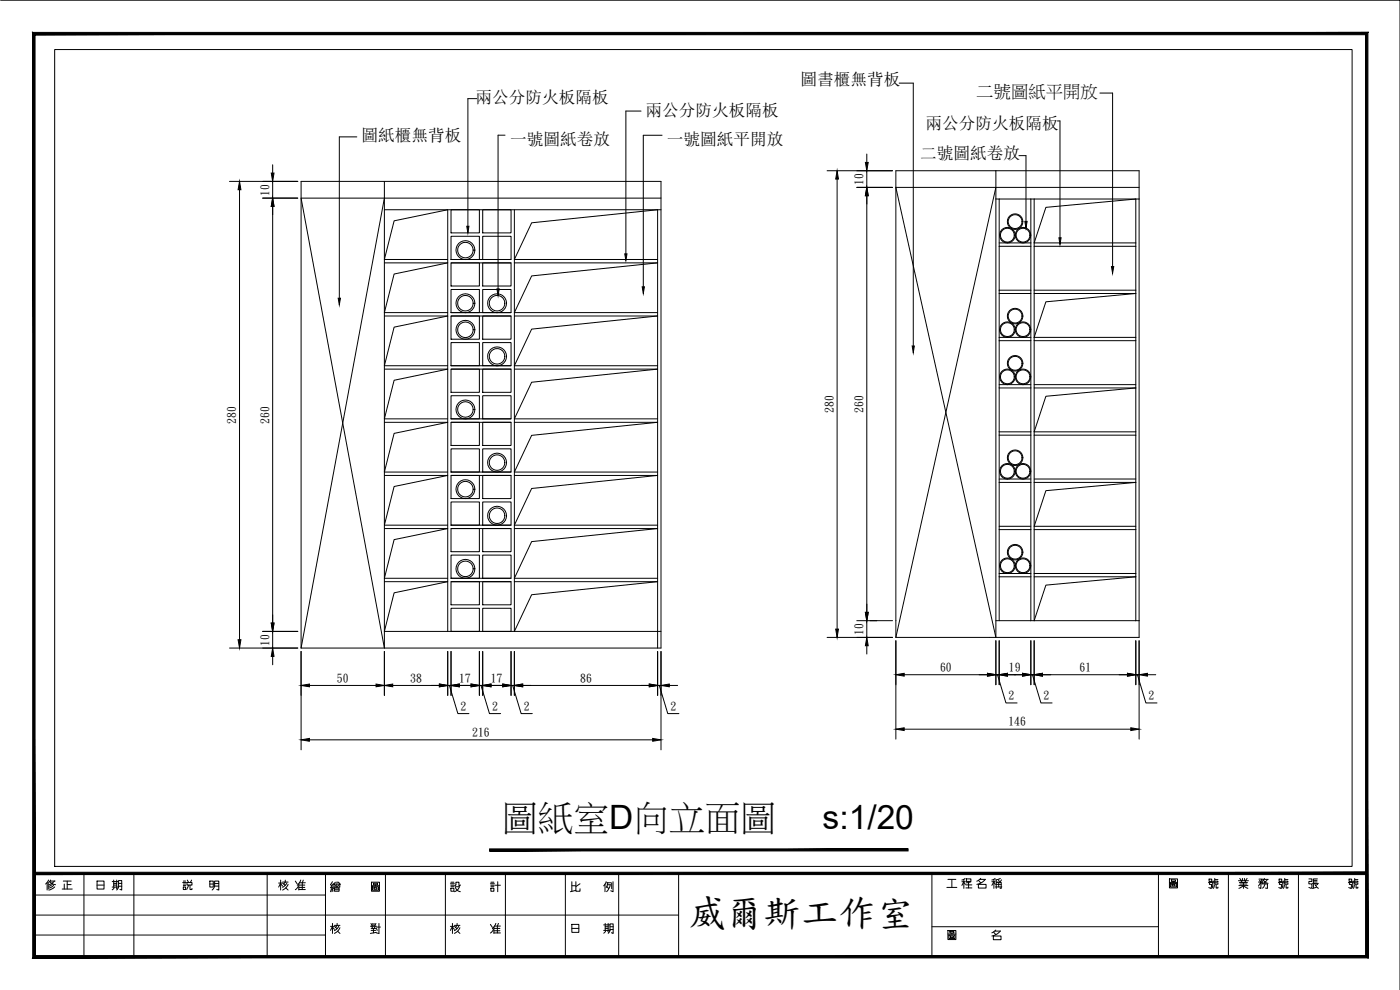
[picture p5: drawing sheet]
<svg xmlns="http://www.w3.org/2000/svg" width="420mm" height="297mm" viewBox="0 0 420 297" stroke-linecap="round" stroke-linejoin="round" font-family="sans-serif">
<!-- layer: 0 -->
<g fill="none" stroke="#000" stroke-width=".3">
<path d="M.2 .1h420v296.9M16.4 14.9h389.4v245.1h-389.4zM143.1 29.6h-2.7v38.3M192.4 33.3h-4.6v42.9M269.9 24.9h4.2v78.9M317.4 36.3h.7v35M330.1 27.9h3.8v52.1M68.9 54.4h20.5M71.9 56.9v135M78.8 59.4h10.6M81.8 49.4v2.5M81.8 54.4v5"/>
<path d="M90.4 54.4h108v140h-108zM107.1 41.1h-5.3v48.4M115.4 54.4v140l-25-135h108M115.4 59.4l-25 135M151.6 40.6h-2.1v46.1M198.7 40.6h-5.6v45.4M248.2 51.2h19.7M251.2 53.7v135.1M257.1 56.2h10.8M260.1 46.2v2.5M260.1 51.2v5M260.1 58.7v125"/>
<path d="M298.9 51.2v8.5M298.9 59.7h43M298.9 56.2l-30 135M299.9 59.7v14.2M305.8 46.7h2.1v19.7M309.4 59.7v42.5M310.4 59.7v42.5M341.9 59.7v-8.5h-73v140M341.9 59.7v131.5h-73M341.9 56.2h-73l30 135v-131.5M81.8 61.9v125.1M115.4 78.9h19l-16.1 3.3-2.9 11.6h19"/>
<path d="M115.4 62.9h83M134.4 77.9h-19l2.9-11.6 16.1-3.4v126.5M135.4 78.9h8.5v6.9h-8.5zM135.4 70.9h8.5v7h-8.5zM135.4 62.9h8.5v7h-8.5zM135.4 78.9h18M135.4 77.9h18M144.9 78.9h8.5v6.9h-8.5zM144.9 70.9h8.5v7h-8.5zM144.9 62.9h8.5v7h-8.5zM154.4 62.9v126.5l5.2-11 37.8-3.9h-43M154.4 78.9h43l-37.8 3.9-5.2 11h43"/>
<path d="M197.4 77.9h-43l5.2-11 37.8-4v131.5M299.9 73.9v28.3M299.9 72.9h9.5M299.9 73.9h9.5M310.4 73.9h30.5M340.9 72.9h-30.5l3.5-10.7 27-2.5v42.5M115.4 94.8h19l-16.1 3.4-2.9 11.5h19M135.4 94.8h8.5v7h-8.5zM135.4 86.9h8.5v6.9h-8.5zM135.4 94.8h18M135.4 93.8h18M144.9 94.8h8.5v7h-8.5z"/>
<path d="M144.9 86.9h8.5v6.9h-8.5zM154.4 94.8h43l-37.8 3.9-5.2 11h43M299.9 88.1h9.5M299.9 87.1h9.5M310.4 88.1h30.5l-27 2.5-3.5 10.6h30.5M310.4 87.1h30.5M115.4 110.8h19l-16.1 3.3-2.9 11.6h19M135.4 118.7h8.5v7h-8.5zM135.4 110.8h8.5v6.9h-8.5zM135.4 102.8h8.5v6.9h-8.5zM135.4 110.8h18M135.4 109.7h18"/>
<path d="M144.9 118.7h8.5v7h-8.5zM144.9 110.8h8.5v6.9h-8.5zM144.9 102.8h8.5v6.9h-8.5zM154.4 110.8h43l-37.8 3.9-5.2 11h43M299.9 102.2v14.2M299.9 116.4v14.2M299.9 115.4h9.5M299.9 116.4h9.5M299.9 102.2h9.5M299.9 101.2h9.5M309.4 102.2v14.2M309.4 116.4v14.2"/>
<path d="M310.4 102.2v14.2M310.4 116.4v14.2M310.4 115.4h30.5M310.4 116.4h30.5M310.4 102.2h30.5M340.9 116.4l-27 2.5-3.5 10.7h30.5M340.9 102.2v14.2M340.9 116.4v14.2M115.4 126.7h19l-16.1 3.3-2.9 11.6h19M135.4 134.7h8.5v6.9h-8.5zM135.4 126.7h8.5v7h-8.5zM135.4 126.7h18"/>
<path d="M135.4 125.7h18M144.9 134.7h8.5v6.9h-8.5zM144.9 126.7h8.5v7h-8.5zM154.4 126.7h43l-37.8 3.9-5.2 11h43M299.9 130.6v14.1M299.9 130.6h9.5M299.9 129.6h9.5M309.4 130.6v14.1M310.4 130.6v14.1M310.4 130.6h30.5M340.9 130.6v14.1M115.4 158.6h19l-16.1 3.3-2.9 11.6h19"/>
<path d="M115.4 142.6h19l-16.1 3.4-2.9 11.6h19M135.4 158.6h8.5v6.9h-8.5zM135.4 150.6h8.5v7h-8.5zM135.4 142.6h8.5v7h-8.5zM135.4 157.6h18M135.4 142.6h18M135.4 141.6h18M135.4 158.6h18M144.9 158.6h8.5v6.9h-8.5zM144.9 150.6h8.5v7h-8.5zM144.9 142.6h8.5v7h-8.5zM154.4 158.6h43l-37.8 3.9-5.2 11h43"/>
<path d="M154.4 142.6h43l-37.8 4-5.2 11h43M299.9 144.7v14.2M299.9 158.9v27.3M299.9 157.9h9.5M299.9 158.9h9.5M299.9 143.7h9.5M299.9 144.7h9.5M309.4 144.7v14.2M309.4 158.9v27.3M310.4 158.9v27.3l3.5-10.6 27-2.5h-30.5M310.4 144.7v14.2M310.4 158.9h30.5"/>
<path d="M310.4 143.7h30.5M310.4 144.7h30.5M340.9 144.7l-27 2.5-3.5 10.7h30.5M340.9 144.7v14.2M340.9 158.9v27.3M115.4 174.5h19l-16.1 3.4-2.9 11.5h83M135.4 174.5h8.5v7h-8.5zM135.4 166.5h8.5v7h-8.5zM135.4 174.5h18M135.4 173.5h18M144.9 174.5h8.5v7h-8.5zM144.9 166.5h8.5v7h-8.5z"/>
<path d="M299.9 173.1h9.5M299.9 172.1h9.5M310.4 172.1h30.5M68.9 194.4h20.5M78.8 189.4h10.6M81.8 189.4v5M81.8 196.9v2.6M90.4 195.5v29.5M115.4 195.5v13.1M134.4 195.5v13.1M135.4 182.5h8.5v6.9h-8.5zM135.4 195.5v13.1"/>
<path d="M143.9 195.5v13.1M144.9 182.5h8.5v6.9h-8.5zM144.9 195.5v13.1M153.4 195.5v13.1M154.4 195.5v13.1M197.4 195.5v13.1M198.4 195.5v29.5M248.2 191.2h19.7M257.1 186.2h10.8M260.1 186.2v5M260.1 193.7v2.5M268.9 192.2v29.6"/>
<path d="M298.9 186.2h43M298.9 192.2v13.3M299.9 192.2v13.3M309.4 192.2v13.3M310.4 192.2v13.3M340.9 192.2v13.3M341.9 192.2v29.6M92.9 205.7h20M117.9 205.7h14M134.4 205.7h1h-1M134.9 205.7l2.5 8.4h3.3M137.9 205.7h3.5"/>
<path d="M143.9 205.7h1h-1M144.4 205.7l2.5 8.4h3.3M147.4 205.7h3.5M153.4 205.7h1h-1M153.9 205.7l2.5 8.4h3.3M156.9 205.7h38M197.4 205.7h1h-1M197.9 205.7l2.5 8.4h3.4M200.9 205.7h2.5M271.4 202.4h25M271.4 218.8h68M298.9 202.4h1h-1"/>
<path d="M299.4 202.4l2.5 8.5h3.3M302.4 202.4h4.5M309.4 202.4h1h-1M309.9 202.4l2.5 8.5h3.3M312.9 202.4h25.5M340.9 202.4h1h-1M341.4 202.4l2.5 8.5h3.3M344.4 202.4h2.5M92.9 222h103M10.2 262.1h400M10.2 268.5h87.5M10.2 274.6h193.5"/>
<path d="M14.1 264.8v2.2M14.5 265v1.7M14.6 264l-.9 1.2M14.9 264.5l1 .7 .8 .2M15 264.4h1.5M15.2 264l-.6 .8M15.8 265.2l-1.1 .7M16.1 265.6l-1.4 .8M16.4 264.3l-1.7 1.2M16.4 266.1l-1.7 1M18.7 266.7h3M19 264.4h2.4"/>
<path d="M19.3 265.2v1.5M20.2 264.4v2.3M20.2 265.4h1.1M25.2 262.1v24.9M29.1 264.4h2.1v2.3h-2.1zM29.1 265.6h2.1M33.7 264.5h1.8M33.7 266.2h1.8M34.1 264.1v2.1M34.1 265.6h.9M34.1 265.1h.9M34.3 266.3l-.6 .7"/>
<path d="M34.9 266.3l.2 .4M35 264.1v2.1M35.6 265.1h.9M35.6 265.9h.9M36 266.9l.5 .1v-2.8h-.9v2l-.6 .8M40.2 262.1v24.9M54.8 264.8h1.1M55 266.2h.7v.7h-.7zM55 264.4h.7M55 265.2h.7M55 265.7h.7M56.1 264.8h1.5v.8h-1.5z"/>
<path d="M56.2 264.1l.4 .7M56.7 265.6l-.7 1.3M57 265.6v1.3h.6v-.3M57.5 264.1l-.4 .7M63 264.4h1v1.8h-1zM63 265.2h1M64.4 265.8l-.7 1.2M64.4 265.9v-1.5h1.3v2.6l-.6-.1M64.4 265.1h1.3M64.4 265.9h1.3M80.2 262.1v24.9M83.6 265h1.2"/>
<path d="M84.2 264.1v2.9M84.2 265.2l.6 .7M84.2 265l-.6 1.2M84.8 264.7h1.7M84.9 265.1l.7 .5M85.6 264.1v.6l-.5 .5M85.8 266.4l.7 .6M86.1 264.9l-1.3 1.3M86.5 265.3l-.5 .9-1.2 .9M88.6 264.4l.6 .8M89.5 265.8l-.9 1.1M89.7 265.6h1.8"/>
<path d="M89.7 266.9h1.9M89.7 266.3h1.8M89.7 265.2v1.8M89.9 264.9h1.7M90.3 264l-1.1 1.6M91 264.1l-.3 .8v2M97.7 262.1v24.9M99.2 277.9h1.2M99.2 266.3h.7M99.5 266.7l-.3 .9M99.6 266.3v1.3M99.8 264.5l-.6 1 .4 .3"/>
<path d="M99.8 277.1v3M99.8 278.2l.6 .7M99.8 277.9l-.6 1.3M99.8 266.7l.1 .7M99.9 266l.2 .7M100 265.2l-.7 1.1M100.2 265.2h1.8v1h-1.8zM100.4 266.5h1.4v.9h-1.4zM100.4 277.7h1.6M100.4 267h1.4M100.5 278.1l.7 .6M100.5 265.5l.4 .6"/>
<path d="M100.7 264.7l-.7 .7M101 264.7h.6l.6 .7M101.1 265.2v1M101.2 277.1v.6l-.5 .6M101.3 279.4l.7 .7M101.7 277.9l-1.3 1.3M101.7 265.5l-.4 .6M102 278.3l-.5 .9-1.1 .8M111.2 277.9h1.8M111.3 277.1l.4 .7M111.4 278.6h1.4M111.4 279.2h1.4"/>
<path d="M111.5 264.7h2.4v2.7h-2.4zM111.5 265.8h2.4M111.6 277.9l.2 .7M111.8 266.1h1.8v1h-1.8zM111.9 277.1v.8M112.1 265h1.2v.5h-1.2zM112.1 278.6v1.3M112.2 266.3h.9v.5h-.9zM112.3 277.1v.8M112.6 277.9l-.3 .7M112.7 265.5v.3M112.8 277.1l-.3 .7"/>
<path d="M113 278.2h1.2M113 278.6l.2 .6M113 279.7l-1.8 .4M113.7 277.1v3l-.7-.2M115.7 262.1v24.9M133.7 262.1v24.9M135.2 277.9h1.2M135.2 265.2h1.2M135.3 266.5h.9v.9h-.9zM135.3 265.6h.9M135.3 264.7h.9M135.3 266.1h.9"/>
<path d="M135.8 278.2l.6 .7M135.8 277.9l-.6 1.3M135.8 277.1v3M136.4 277.7h1.6M136.5 278.1l.7 .6M136.7 266.2l.4 .8 1.1 .6M136.7 266.1l1.2-.1-.4 .8-1.1 .7M136.8 265.5l-.4 .2M136.8 265.5v-.8h.9v1.1h.4v-.3M137.2 277.1v.6l-.5 .6M137.3 279.4l.7 .7M137.7 277.9l-1.3 1.3"/>
<path d="M138 278.3l-.5 .9-1.1 .8M147.2 265.2h1.2M147.2 277.4l.6 .9M147.3 266.5h.9v.9h-.9zM147.3 265.6h.9M147.3 264.7h.9M147.3 266.1h.9M148.1 278.8l-.9 1.1M148.2 278.6h1.8M148.2 278.2v1.9M148.2 279.9h2M148.2 279.3h1.8"/>
<path d="M148.4 277.9h1.8M148.5 265.6h1.7M148.8 277.1l-1 1.6M149.4 264.5v3.1M149.6 277.1l-.3 .8v2M151.7 262.1v24.9M169.7 262.1v24.9M171.6 277.4h2.1v2.3h-2.1zM171.6 278.6h2.1M171.6 265.8h1.1M171.6 264.5v2.9M172.8 264.5v2.9h1.3v-.7"/>
<path d="M172.8 267.2l-1.6 .4M174.1 265.2l-1.3 .8M181.2 279.2h1.8M181.2 277.5h1.8M181.6 265.3v2.3M181.6 278.6h.9M181.6 278.1h.9M181.6 277.1v2.1M181.8 279.3l-.6 .7M181.9 264.5l-.7 1.3M182.1 264.9h1.2M182.2 266l.5 .7"/>
<path d="M182.2 265.5h.9l-.5 1.3-.6 .7M182.4 264.8l-.5 1.5M182.4 279.3l.2 .4M182.5 277.1v2.1M183.1 279.2v-2h.9v2.9l-.5-.2M183.1 278.1h.9M183.1 278.9h.9M183.1 279.1l-.6 .9M183.6 264.9v1.8M184 264.5v3.1l-.7-.3M185.7 262.1v24.9M203.7 262.1v24.9"/>
<path d="M279.7 278.1h68M279.7 262.1v24.9M284.2 266.3h3M284.5 279.2h2.4v2.7h-2.4zM284.5 263.8h2.4M285.1 279.5h1.2v.5h-1.2zM285.7 263.8v2.5M285.7 280v.3M288.7 264.5h1M289.3 263.8v2.8M289.3 264.8l.4 .6M289.3 264.5l-.6 1.1"/>
<path d="M289.7 263.5l-1 .5M289.9 265.5h1.8M289.9 266.4h1.8M290 263.7h1.4v.8h-1.4zM290.7 264.8v1.6M291.4 264.6l-1.4 .3M293.6 265.4h2.3v1.1h-2.3zM293.7 264.2l.6 .7M294.1 263.8h1.6l-1.1 1-1.4 .5M294.3 263.5l-1.2 .9M297.7 264.5h1M298.2 279.7l.7 .7"/>
<path d="M298.3 263.8v2.8M298.3 264.8l.4 .6M298.3 264.5l-.6 1.1M298.6 279.4h1.6M298.7 263.5l-1 .5M298.8 266.1h1.9M298.9 279l-1.2 .9M298.9 264.1l.4 .6M299 265.4h1.5M299.6 264l.4 .6M299.7 264.7v1.4M300.1 266.5l.4 .1v-1.8h-1.5v1.8"/>
<path d="M300.2 279.3l-1.1 1-1.4 .5M300.2 263.6l-1.4 .4M300.6 264l-.4 .6M347.7 262.1v24.9M351 263.7h2.4v2.7h-2.4zM351 264.8h2.4M351.3 265.1h1.8v1h-1.8zM351.6 264h1.2v.5h-1.2zM351.7 265.4h.9v.4h-.9zM352.2 264.5v.3M362.7 264.8h1.2M362.9 263.8h.8v.7h-.8z"/>
<path d="M363 264.8v.6h.6v.7l-.2 .5-.6-.3M364 264.9h1.4M364.4 265.5l-.3 1M364.6 263.6v1.7h.9v-.2M364.6 263.9h.9M365 265.5v1h.5v-.3M365.5 264.7v-.3h-1.5v1.6l-.4 .6M368.7 262.1v24.9M371.7 264.3h3M371.8 266.5l1.4-.8 1.3 .8M371.8 265.7h2.7M372 264.8h2.4"/>
<path d="M372.1 263.6l.5 .7M372.1 265.2h2.1M372.4 264.3l.4 .5M372.9 263.6v.7M373.2 264.8v1.8M373.5 263.6v.7M373.9 264.3l-.4 .5M374.3 263.6l-.5 .7M377.7 264.7h1.2l-.2 .5M377.7 265.9l.7-1.2v1.9l-.6-.3M377.8 263.8h1.1l-.6 .7M378 264.2l.6 .5"/>
<path d="M378.9 265.2h1.5v1.4l-.6-.1M379.2 264l.7 .8 .7 .2M379.3 263.8h1.3M379.5 263.6l-.6 .9M379.6 264.9l-.2 1.1-.5 .5M380.4 263.8l-.5 .7-1 .5M383.7 264.8h1.2M383.9 263.8h.8v.7h-.8zM384 264.8v.6h.6v.7l-.2 .5-.6-.3M385 264.9h1.4M385.5 265.5l-.3 1M385.6 263.6v1.7h.9v-.2"/>
<path d="M385.6 263.9h.9M386 265.5v1h.5v-.3M386.5 264.7v-.3h-1.5v1.6l-.4 .6M389.7 262.1v24.9M392.8 263.7h.9v.8h-.9v.7h.9v1l-.2 .4-.7-.3M393.9 265.1h1.8M394.2 264.6h1.1M394.2 264.1h1.1M394.6 265l.3 .7 .8 .8M395 266.3l-1.1 .3M395.4 263.7h-1.2v2.8M395.5 265.3l-.7 .4"/>
<path d="M404.7 264.8h1.2M404.9 263.8h.8v.7h-.8zM405 264.8v.6h.6v.7l-.2 .5-.6-.3M406 264.9h1.4M406.5 265.5l-.3 1M406.6 263.6v1.7h.9v-.2M406.6 263.9h.9M407 265.5v1h.5v-.3M407.5 264.7v-.3h-1.5v1.6l-.4 .6M10.2 280.6h87.5M284.5 280.3h2.4M284.8 280.6h1.8v1h-1.8z"/>
<path d="M285.2 280.8h.9v.5h-.9zM298.1 280.8h2.3v1.1h-2.3z"/>
<circle cx="139.7" cy="75" r="2.33"/>
<circle cx="139.7" cy="75" r="2.84"/>
<circle cx="302.3" cy="70.6" r="2.33"/>
<circle cx="302.3" cy="70.6" r="2.08"/>
<circle cx="304.6" cy="66.5" r="2.08"/>
<circle cx="304.6" cy="66.5" r="2.33"/>
<circle cx="307" cy="70.6" r="2.33"/>
<circle cx="307" cy="70.6" r="2.08"/>
<circle cx="139.7" cy="99" r="2.33"/>
<circle cx="139.7" cy="91" r="2.33"/>
<circle cx="139.7" cy="91" r="2.84"/>
<circle cx="139.7" cy="99" r="2.83"/>
<circle cx="149.2" cy="91" r="2.33"/>
<circle cx="149.2" cy="91" r="2.84"/>
<circle cx="302.3" cy="98.9" r="2.08"/>
<circle cx="302.3" cy="98.9" r="2.33"/>
<circle cx="304.6" cy="94.8" r="2.33"/>
<circle cx="304.7" cy="94.8" r="2.08"/>
<circle cx="307" cy="98.9" r="2.08"/>
<circle cx="307" cy="98.9" r="2.33"/>
<circle cx="149.2" cy="106.9" r="2.84"/>
<circle cx="149.2" cy="106.9" r="2.33"/>
<circle cx="302.3" cy="113.1" r="2.08"/>
<circle cx="302.3" cy="113.1" r="2.33"/>
<circle cx="304.6" cy="109" r="2.08"/>
<circle cx="304.6" cy="109" r="2.33"/>
<circle cx="307" cy="113.1" r="2.08"/>
<circle cx="307" cy="113.1" r="2.33"/>
<circle cx="139.7" cy="122.9" r="2.84"/>
<circle cx="139.7" cy="122.9" r="2.33"/>
<circle cx="149.2" cy="138.8" r="2.84"/>
<circle cx="149.2" cy="138.8" r="2.33"/>
<circle cx="304.6" cy="137.3" r="2.33"/>
<circle cx="304.7" cy="137.3" r="2.08"/>
<circle cx="139.7" cy="146.8" r="2.33"/>
<circle cx="139.7" cy="146.8" r="2.83"/>
<circle cx="149.2" cy="154.7" r="2.33"/>
<circle cx="149.2" cy="154.7" r="2.84"/>
<circle cx="302.3" cy="141.4" r="2.33"/>
<circle cx="302.3" cy="141.4" r="2.08"/>
<circle cx="307" cy="141.4" r="2.33"/>
<circle cx="307" cy="141.4" r="2.08"/>
<circle cx="139.7" cy="170.7" r="2.33"/>
<circle cx="139.7" cy="170.7" r="2.84"/>
<circle cx="302.3" cy="169.7" r="2.33"/>
<circle cx="302.3" cy="169.7" r="2.08"/>
<circle cx="304.7" cy="165.7" r="2.08"/>
<circle cx="304.7" cy="165.7" r="2.33"/>
<circle cx="307" cy="169.7" r="2.33"/>
<circle cx="307" cy="169.7" r="2.08"/>
</g>
<g fill="#000" stroke="#000" stroke-width=".3">
<path d="M71.9 54.4l.4 2.5h-.8zM81.4 51.9h.8l-.4 2.5zM251.2 51.2l.4 2.5h-.8zM260.1 56.2l.5 2.5h-.9zM259.7 48.7h.9l-.5 2.5zM81.8 59.4l.4 2.5h-.8zM140.1 67.9h.6l-.3 2zM187.5 76.2h.7l-.4 2zM307.6 66.4h.7l-.4 2zM317.8 71.3h.7l-.4 2zM333.6 80h.6l-.3 2zM101.5 89.5h.7l-.4 2z"/>
<path d="M149.1 86.7h.7l-.3 2zM192.7 86h.7l-.3 2zM273.7 103.8h.7l-.3 2zM71.5 191.9h.8l-.4 2.5zM81.8 194.4l.4 2.5h-.8zM81.4 187h.8l-.4 2.4zM250.8 188.8h.8l-.4 2.4zM260.1 191.2l.5 2.5h-.9zM259.7 183.7h.9l-.5 2.5zM90.4 205.7l2.5-.5v.9zM112.9 205.2l2.5 .5-2.5 .4zM115.4 205.7l2.5-.5v.9z"/>
<path d="M131.9 205.2l2.5 .5-2.5 .4zM135.4 205.7l2.5-.5v.9zM141.4 205.2l2.5 .5-2.5 .4zM144.9 205.7l2.5-.5v.9zM150.9 205.2l2.5 .5-2.5 .4zM154.4 205.7l2.5-.5v.9zM194.9 205.2l2.5 .5-2.5 .4zM198.4 205.7l2.5-.5v.9zM268.9 202.4l2.5-.4v.9zM268.9 218.8l2.5-.4v.8zM296.4 202l2.5 .4-2.5 .5zM299.9 202.4l2.5-.4v.9z"/>
<path d="M306.9 202l2.5 .4-2.5 .5zM310.4 202.4l2.5-.4v.9zM338.4 202l2.5 .4-2.5 .5zM339.4 218.4l2.5 .4-2.5 .4zM341.9 202.4l2.5-.4v.9zM90.4 222l2.5-.4v.8zM195.9 221.6l2.5 .4-2.5 .4z"/>
<path d="M146.9 254.7v.6l125.6-.6zM146.9 255.3l125.6-.6v.6z"/>
</g>
<g fill="#000" stroke="#000" stroke-width=".3">
<path d="M10.2 261.7v.7l400-.7zM10.2 262.4l400-.7v.7z"/>
<path d="M10.5 286.7l-.7 .7 400-.7zM9.8 287.4l400-.7 .7 .7zM409.8 10.4v276.3l.7 .7zM409.8 10.4l.7-.7v277.7zM10.5 10.4h399.3l.7-.7zM9.8 9.7h400.7l-400 .7zM9.8 9.7l.7 277v-276.3zM9.8 9.7l.7 277-.7 .7z"/>
</g>
<text font-size="11.3" x="206.5" y="277.3">威爾斯工作室</text>
<text font-size="10.7" x="150.7" y="248.7">圖紙室D向立面圖</text>
<text font-size="10.1" x="246.9" y="248.7">s:1/20</text>
<text font-size="5.2" x="293" y="29.1">二號圖紙平開放</text>
<g font-size="5">
<text x="240.2" y="25.6">圖書櫃無背板</text>
<text x="142.7" y="30.9">兩公分防火板隔板</text>
<text x="193.7" y="34.9">兩公分防火板隔板</text>
<text x="277.7" y="38.6">兩公分防火板隔板</text>
<text x="108.5" y="42.4">圖紙櫃無背板</text>
<text x="153.1" y="43.5">一號圖紙卷放</text>
<text x="200.1" y="43.5">一號圖紙平開放</text>
<text x="276.1" y="47.7">二號圖紙卷放</text>
</g>
<g font-size="3.5">
<text x="80.7" y="58.7" transform="rotate(-90 80.7 58.7)">10</text>
<text x="259" y="55.5" transform="rotate(-90 259 55.5)">10</text>
<text x="250.1" y="123.9" transform="rotate(-90 250.1 123.9)">280</text>
<text x="259" y="123.9" transform="rotate(-90 259 123.9)">260</text>
<text x="70.7" y="127.1" transform="rotate(-90 70.7 127.1)">280</text>
<text x="80.7" y="127.1" transform="rotate(-90 80.7 127.1)">260</text>
<text x="259" y="190.5" transform="rotate(-90 259 190.5)">10</text>
<text x="80.7" y="193.8" transform="rotate(-90 80.7 193.8)">10</text>
<text x="282.1" y="201.3">60</text>
<text x="302.8" y="201.3">19</text>
<text x="324" y="201.3">61</text>
<text x="101.1" y="204.5">50</text>
<text x="123.1" y="204.5">38</text>
<text x="137.8" y="204.5">17</text>
<text x="147.3" y="204.5">17</text>
<text x="174.1" y="204.5">86</text>
<text x="302.7" y="209.8">2</text>
<text x="313.2" y="209.8">2</text>
<text x="344.7" y="209.8">2</text>
<text x="138.2" y="213">2</text>
<text x="147.7" y="213">2</text>
<text x="157.2" y="213">2</text>
<text x="201.2" y="213">2</text>
<text x="141.7" y="220.8">216</text>
<text x="302.6" y="217.6">146</text>
</g>
</svg>
